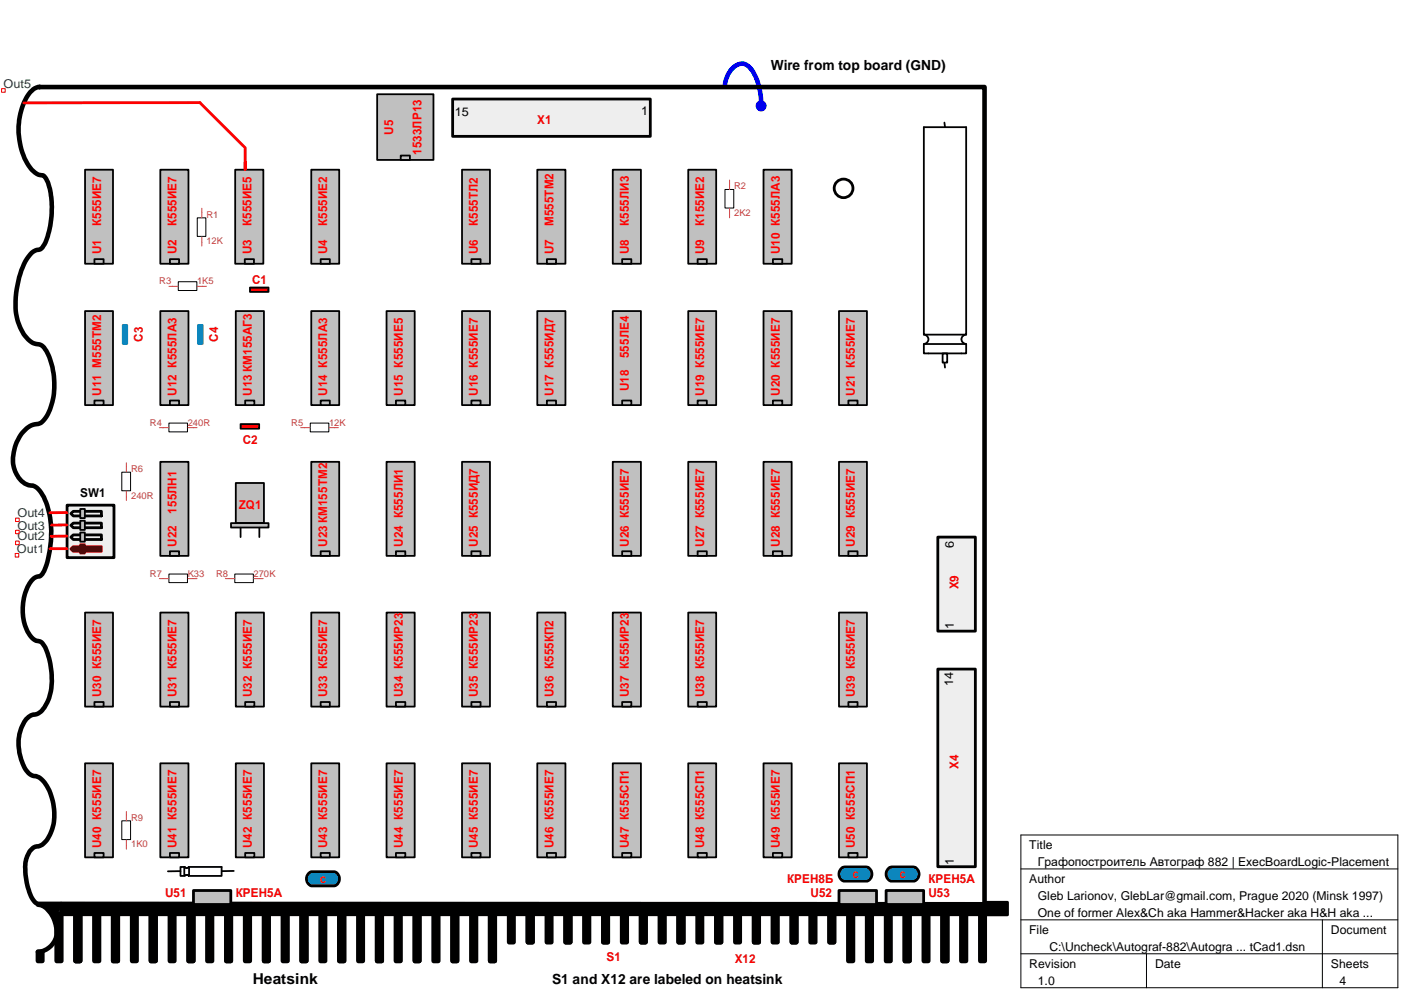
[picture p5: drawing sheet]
<svg xmlns="http://www.w3.org/2000/svg" width="297mm" height="210mm" viewBox="0 0 297 210" stroke-linecap="round" stroke-linejoin="round" font-family="sans-serif">
<path d="M198.8 141.9h8v41.9h-8z" fill-rule="evenodd" fill="#eee"/>
<path d="M198.8 141.9h8v41.9h-8z" fill="none" stroke="#000" stroke-width=".59"/>
<path d="M198.8 113.9h8v19.9h-8z" fill-rule="evenodd" fill="#eee"/>
<g fill="none" stroke="#000" stroke-width=".59">
<path d="M198.8 113.9h8v19.9h-8z"/>
<circle cx="178.9" cy="39.9" r="1.98"/>
</g>
<path d="M116 46h1.9v3.9h-1.9z" fill="none" stroke="#000" stroke-width=".21"/>
<path d="M116.9 43.9v2.1M116.9 50v1.9" fill="none" stroke="#c04040" stroke-width=".21"/>
<path d="M80 20h11.9v13.9h-11.9z" fill-rule="evenodd" fill="#c0c0c0"/>
<path d="M80 20h11.9v13.9h-11.9z" fill="none" stroke="#000" stroke-width=".38"/>
<path d="M85 33h1.9v.9h-1.9z" fill-rule="evenodd" fill="#c0c0c0"/>
<path d="M85 33h1.9v.9h-1.9z" fill="none" stroke="#000" stroke-width=".38"/>
<path d="M49 110.9h7.9v.9h-7.9z" fill-rule="evenodd" fill="#c0c0c0"/>
<path d="M49 110.9h7.9v.9h-7.9zM51 111.9v2M55 111.9v2" fill="none" stroke="#000" stroke-width=".38"/>
<path d="M188.4 184.1l.6-.3h4.7a1.58 1.58 0 0 1 1.2 1.4 1.58 1.58 0 0 1-1 1.6h-5.1a1.64 1.64 0 0 1-.4-2.7z" fill="#0080ff"/>
<path d="M188.4 184.1l.6-.3h4.7a1.58 1.58 0 0 1 1.2 1.4 1.58 1.58 0 0 1-1 1.6h-5.1a1.64 1.64 0 0 1-.4-2.7z" fill="none" stroke="#000" stroke-width=".59"/>
<path d="M51 89.9h3.9v1h-3.9z" fill="#f00"/>
<path d="M51 89.9h3.9v1h-3.9z" fill="none" stroke="#000" stroke-width=".38"/>
<path d="M153.7 18.3a5.2 5.2 0 0 1 3.1-4.8 2.98 2.98 0 0 1 3.1 2.2 13.4 13.4 0 0 1 1.5 6.3" fill="none" stroke="#00f" stroke-width=".97"/>
<circle cx="161.4" cy="22.4" r=".98" fill="#00f"/>
<circle cx="161.4" cy="22.4" r=".98" fill="none" stroke="#00f" stroke-width=".38"/>
<g fill="none" stroke="#000" stroke-width=".97">
<path d="M6.4 19.5l1-.8 1-.3 200.3 .1v173.2l-200.5-.1a3.2 3.2 0 0 1-2-2.5 12.4 12.4 0 0 1-.4-7.5l.5-1a2.42 2.42 0 0 1 2.1-1.2 6.4 6.4 0 0 0 3-5.1 11.6 11.6 0 0 0-2.6-9l-1.2-.8a3.2 3.2 0 0 1-2.8-2.6 9.4 9.4 0 0 1 .8-9.5 2.94 2.94 0 0 1 2.3-1 6.9 6.9 0 0 0 2.9-4.9 16.1 16.1 0 0 0-1.6-9.8 2.33 2.33 0 0 0-1.8-1 8.2 8.2 0 0 1-2.5-7.4 8.3 8.3 0 0 1 2.5-5.8l.5-.2a1.88 1.88 0 0 0 1.6-1.7 21.2 21.2 0 0 0-.2-15.2 3.9 3.9 0 0 0-2.7-2.4 5 5 0 0 1-3.8-4.6 8.6 8.6 0 0 1 3.9-8.2l.7-.2a3.1 3.1 0 0 0 2.8-2.2 15.2 15.2 0 0 0-.8-14.1l-1.1-.7a4.6 4.6 0 0 1-3.8-3.1 13.5 13.5 0 0 1-.8-9.5 11.6 11.6 0 0 1 3.4-7.1l.7-.3a1.95 1.95 0 0 0 1.8-1.5 18.3 18.3 0 0 0 .3-13.2 1.59 1.59 0 0 0-1.7-1.3 8.3 8.3 0 0 1-3.7-5.3 14.1 14.1 0 0 1 1.9-12.2zM8 191.8a4.7 4.7 0 0 1 3.7 3.8 4.4 4.4 0 0 1-3.7 6.2M12 193.8h1v10h-1zM13 191.8h195.8v2h-195.8zM16 193.8h1v10h-1zM20 193.8h1v10h-1zM24 193.8h1v10h-1zM28 193.8h1v10h-1zM32 193.8h1v10h-1zM36 193.8h1v10h-1zM40 193.8h1v10h-1zM44 193.8h1v10h-1z"/>
<path d="M48 193.8h.9v10h-.9zM52 193.8h1v10h-1zM56 193.8h.9v10h-.9zM60 193.8h1v10h-1zM64 193.8h.9v10h-.9zM68 193.8h.9v10h-.9zM72 193.8h.9v10h-.9zM76 193.8h.9v10h-.9zM80 193.8h.9v10h-.9zM83.9 193.8h1v10h-1zM88 193.8h.9v10h-.9zM91.9 193.8h1v10h-1z"/>
<path d="M96 193.8h.9v10h-.9zM99.9 193.8h1v10h-1zM103.9 193.8h1v10h-1zM107.9 191.8h1v8h-1zM111.9 191.8h1v8h-1zM115.9 191.8h1v8h-1zM119.9 191.8h1v8h-1zM123.9 191.8h1v8h-1zM127.9 191.8h1v8h-1zM131.9 191.8h1v8h-1zM135.9 191.8h1v8h-1zM139.9 191.8h1v8h-1z"/>
<path d="M143.9 191.8h1v8h-1zM147.9 191.8h.9v8h-.9zM151.9 191.8h1v8h-1zM155.9 191.8h.9v8h-.9zM159.9 191.8h1v8h-1zM163.9 191.8h.9v8h-.9zM167.9 191.8h.9v8h-.9zM171.9 191.8h.9v8h-.9zM175.9 191.8h.9v8h-.9zM191.9 193.8h.9v10h-.9zM195.9 193.8h.9v10h-.9zM199.9 193.8h.9v10h-.9z"/>
<path d="M203.8 193.8h1v10h-1zM207.9 193.8h.9v10h-.9zM8 201.8h1v2h-1z"/>
</g>
<path d="M9 191.8l4-.5-1 3.5zM13 191.8h195.8v2h-195.8zM208.7 191.3h4.9v2.7h-4.9z" fill="#000"/>
<path d="M9 191.8l4-.5-1 3.5z" fill="none" stroke="#000" stroke-width=".21"/>
<path d="M208.7 191.3h4.9v2.7h-4.9z" fill="none" stroke="#000" stroke-width=".59"/>
<path d="M96 21h41.9v7.9h-41.9z" fill="#eee"/>
<path d="M96 21h41.9v7.9h-41.9z" fill="none" stroke="#000" stroke-width=".59"/>
<path d="M18 36h6v19.9h-6z" fill="#c0c0c0"/>
<path d="M18 36h6v19.9h-6z" fill="none" stroke="#000" stroke-width=".38"/>
<path d="M20 54.9h2v1h-2z" fill="#c0c0c0"/>
<path d="M20 54.9h2v1h-2z" fill="none" stroke="#000" stroke-width=".38"/>
<path d="M34 36h6v19.9h-6z" fill="#c0c0c0"/>
<path d="M34 36h6v19.9h-6z" fill="none" stroke="#000" stroke-width=".38"/>
<path d="M36 54.9h2v1h-2z" fill="#c0c0c0"/>
<path d="M36 54.9h2v1h-2z" fill="none" stroke="#000" stroke-width=".38"/>
<path d="M66 36h5.9v19.9h-5.9z" fill="#c0c0c0"/>
<path d="M66 36h5.9v19.9h-5.9z" fill="none" stroke="#000" stroke-width=".38"/>
<path d="M68 54.9h1.9v1h-1.9z" fill="#c0c0c0"/>
<path d="M68 54.9h1.9v1h-1.9z" fill="none" stroke="#000" stroke-width=".38"/>
<path d="M98 36h5.9v19.9h-5.9z" fill="#c0c0c0"/>
<path d="M98 36h5.9v19.9h-5.9z" fill="none" stroke="#000" stroke-width=".38"/>
<path d="M99.9 54.9h2v1h-2z" fill="#c0c0c0"/>
<path d="M99.9 54.9h2v1h-2z" fill="none" stroke="#000" stroke-width=".38"/>
<path d="M113.9 36h6v19.9h-6z" fill="#c0c0c0"/>
<path d="M113.9 36h6v19.9h-6z" fill="none" stroke="#000" stroke-width=".38"/>
<path d="M115.9 54.9h2v1h-2z" fill="#c0c0c0"/>
<path d="M115.9 54.9h2v1h-2z" fill="none" stroke="#000" stroke-width=".38"/>
<path d="M129.9 36h6v19.9h-6z" fill="#c0c0c0"/>
<path d="M129.9 36h6v19.9h-6z" fill="none" stroke="#000" stroke-width=".38"/>
<path d="M131.9 54.9h2v1h-2z" fill="#c0c0c0"/>
<path d="M131.9 54.9h2v1h-2z" fill="none" stroke="#000" stroke-width=".38"/>
<path d="M145.9 36h5.9v19.9h-5.9z" fill="#c0c0c0"/>
<path d="M145.9 36h5.9v19.9h-5.9z" fill="none" stroke="#000" stroke-width=".38"/>
<path d="M147.9 54.9h2v1h-2z" fill="#c0c0c0"/>
<path d="M147.9 54.9h2v1h-2z" fill="none" stroke="#000" stroke-width=".38"/>
<path d="M161.9 36h5.9v19.9h-5.9z" fill="#c0c0c0"/>
<path d="M161.9 36h5.9v19.9h-5.9z" fill="none" stroke="#000" stroke-width=".38"/>
<path d="M163.9 54.9h2v1h-2z" fill="#c0c0c0"/>
<path d="M163.9 54.9h2v1h-2z" fill="none" stroke="#000" stroke-width=".38"/>
<path d="M18 66h6v19.9h-6z" fill="#c0c0c0"/>
<path d="M18 66h6v19.9h-6z" fill="none" stroke="#000" stroke-width=".38"/>
<path d="M20 84.9h2v1h-2z" fill="#c0c0c0"/>
<path d="M20 84.9h2v1h-2z" fill="none" stroke="#000" stroke-width=".38"/>
<path d="M34 66h6v19.9h-6z" fill="#c0c0c0"/>
<path d="M34 66h6v19.9h-6z" fill="none" stroke="#000" stroke-width=".38"/>
<path d="M36 84.9h2v1h-2z" fill="#c0c0c0"/>
<path d="M36 84.9h2v1h-2z" fill="none" stroke="#000" stroke-width=".38"/>
<path d="M50 66h6v19.9h-6z" fill="#c0c0c0"/>
<path d="M50 66h6v19.9h-6z" fill="none" stroke="#000" stroke-width=".38"/>
<path d="M52 84.9h1.9v1h-1.9z" fill="#c0c0c0"/>
<path d="M52 84.9h1.9v1h-1.9z" fill="none" stroke="#000" stroke-width=".38"/>
<path d="M66 66h5.9v19.9h-5.9z" fill="#c0c0c0"/>
<path d="M66 66h5.9v19.9h-5.9z" fill="none" stroke="#000" stroke-width=".38"/>
<path d="M68 84.9h1.9v1h-1.9z" fill="#c0c0c0"/>
<path d="M68 84.9h1.9v1h-1.9z" fill="none" stroke="#000" stroke-width=".38"/>
<path d="M82 66h5.9v19.9h-5.9z" fill="#c0c0c0"/>
<path d="M82 66h5.9v19.9h-5.9z" fill="none" stroke="#000" stroke-width=".38"/>
<path d="M83.9 84.9h2v1h-2z" fill="#c0c0c0"/>
<path d="M83.9 84.9h2v1h-2z" fill="none" stroke="#000" stroke-width=".38"/>
<path d="M98 66h5.9v19.9h-5.9z" fill="#c0c0c0"/>
<path d="M98 66h5.9v19.9h-5.9z" fill="none" stroke="#000" stroke-width=".38"/>
<path d="M99.9 84.9h2v1h-2z" fill="#c0c0c0"/>
<path d="M99.9 84.9h2v1h-2z" fill="none" stroke="#000" stroke-width=".38"/>
<path d="M113.9 66h6v19.9h-6z" fill="#c0c0c0"/>
<path d="M113.9 66h6v19.9h-6z" fill="none" stroke="#000" stroke-width=".38"/>
<path d="M115.9 84.9h2v1h-2z" fill="#c0c0c0"/>
<path d="M115.9 84.9h2v1h-2z" fill="none" stroke="#000" stroke-width=".38"/>
<path d="M129.9 66h6v19.9h-6z" fill="#c0c0c0"/>
<path d="M129.9 66h6v19.9h-6z" fill="none" stroke="#000" stroke-width=".38"/>
<path d="M131.9 84.9h2v1h-2z" fill="#c0c0c0"/>
<path d="M131.9 84.9h2v1h-2z" fill="none" stroke="#000" stroke-width=".38"/>
<path d="M145.9 66h5.9v19.9h-5.9z" fill="#c0c0c0"/>
<path d="M145.9 66h5.9v19.9h-5.9z" fill="none" stroke="#000" stroke-width=".38"/>
<path d="M147.9 84.9h2v1h-2z" fill="#c0c0c0"/>
<path d="M147.9 84.9h2v1h-2z" fill="none" stroke="#000" stroke-width=".38"/>
<path d="M161.9 66h5.9v19.9h-5.9z" fill="#c0c0c0"/>
<path d="M161.9 66h5.9v19.9h-5.9z" fill="none" stroke="#000" stroke-width=".38"/>
<path d="M163.9 84.9h2v1h-2z" fill="#c0c0c0"/>
<path d="M163.9 84.9h2v1h-2z" fill="none" stroke="#000" stroke-width=".38"/>
<path d="M177.9 66h5.9v19.9h-5.9z" fill="#c0c0c0"/>
<path d="M177.9 66h5.9v19.9h-5.9z" fill="none" stroke="#000" stroke-width=".38"/>
<path d="M179.9 84.9h1.9v1h-1.9z" fill="#c0c0c0"/>
<path d="M179.9 84.9h1.9v1h-1.9z" fill="none" stroke="#000" stroke-width=".38"/>
<path d="M34 97.9h6v20h-6z" fill="#c0c0c0"/>
<path d="M34 97.9h6v20h-6z" fill="none" stroke="#000" stroke-width=".38"/>
<path d="M36 116.9h2v1h-2z" fill="#c0c0c0"/>
<path d="M36 116.9h2v1h-2z" fill="none" stroke="#000" stroke-width=".38"/>
<path d="M66 97.9h5.9v20h-5.9z" fill="#c0c0c0"/>
<path d="M66 97.9h5.9v20h-5.9z" fill="none" stroke="#000" stroke-width=".38"/>
<path d="M68 116.9h1.9v1h-1.9z" fill="#c0c0c0"/>
<path d="M68 116.9h1.9v1h-1.9z" fill="none" stroke="#000" stroke-width=".38"/>
<path d="M82 97.9h5.9v20h-5.9z" fill="#c0c0c0"/>
<path d="M82 97.9h5.9v20h-5.9z" fill="none" stroke="#000" stroke-width=".38"/>
<path d="M83.9 116.9h2v1h-2z" fill="#c0c0c0"/>
<path d="M83.9 116.9h2v1h-2z" fill="none" stroke="#000" stroke-width=".38"/>
<path d="M98 97.9h5.9v20h-5.9z" fill="#c0c0c0"/>
<path d="M98 97.9h5.9v20h-5.9z" fill="none" stroke="#000" stroke-width=".38"/>
<path d="M99.9 116.9h2v1h-2z" fill="#c0c0c0"/>
<path d="M99.9 116.9h2v1h-2z" fill="none" stroke="#000" stroke-width=".38"/>
<path d="M129.9 97.9h6v20h-6z" fill="#c0c0c0"/>
<path d="M129.9 97.9h6v20h-6z" fill="none" stroke="#000" stroke-width=".38"/>
<path d="M131.9 116.9h2v1h-2z" fill="#c0c0c0"/>
<path d="M131.9 116.9h2v1h-2z" fill="none" stroke="#000" stroke-width=".38"/>
<path d="M145.9 97.9h5.9v20h-5.9z" fill="#c0c0c0"/>
<path d="M145.9 97.9h5.9v20h-5.9z" fill="none" stroke="#000" stroke-width=".38"/>
<path d="M147.9 116.9h2v1h-2z" fill="#c0c0c0"/>
<path d="M147.9 116.9h2v1h-2z" fill="none" stroke="#000" stroke-width=".38"/>
<path d="M161.9 97.9h5.9v20h-5.9z" fill="#c0c0c0"/>
<path d="M161.9 97.9h5.9v20h-5.9z" fill="none" stroke="#000" stroke-width=".38"/>
<path d="M163.9 116.9h2v1h-2z" fill="#c0c0c0"/>
<path d="M163.9 116.9h2v1h-2z" fill="none" stroke="#000" stroke-width=".38"/>
<path d="M177.9 97.9h5.9v20h-5.9z" fill="#c0c0c0"/>
<path d="M177.9 97.9h5.9v20h-5.9z" fill="none" stroke="#000" stroke-width=".38"/>
<path d="M179.9 116.9h1.9v1h-1.9z" fill="#c0c0c0"/>
<path d="M179.9 116.9h1.9v1h-1.9z" fill="none" stroke="#000" stroke-width=".38"/>
<path d="M18 129.9h6v19.9h-6z" fill="#c0c0c0"/>
<path d="M18 129.9h6v19.9h-6z" fill="none" stroke="#000" stroke-width=".38"/>
<path d="M20 148.8h2v1h-2z" fill="#c0c0c0"/>
<path d="M20 148.8h2v1h-2z" fill="none" stroke="#000" stroke-width=".38"/>
<path d="M34 129.9h6v19.9h-6z" fill="#c0c0c0"/>
<path d="M34 129.9h6v19.9h-6z" fill="none" stroke="#000" stroke-width=".38"/>
<path d="M36 148.8h2v1h-2z" fill="#c0c0c0"/>
<path d="M36 148.8h2v1h-2z" fill="none" stroke="#000" stroke-width=".38"/>
<path d="M50 129.9h6v19.9h-6z" fill="#c0c0c0"/>
<path d="M50 129.9h6v19.9h-6z" fill="none" stroke="#000" stroke-width=".38"/>
<path d="M52 148.8h1.9v1h-1.9z" fill="#c0c0c0"/>
<path d="M52 148.8h1.9v1h-1.9z" fill="none" stroke="#000" stroke-width=".38"/>
<path d="M66 129.9h5.9v19.9h-5.9z" fill="#c0c0c0"/>
<path d="M66 129.9h5.9v19.9h-5.9z" fill="none" stroke="#000" stroke-width=".38"/>
<path d="M68 148.8h1.9v1h-1.9z" fill="#c0c0c0"/>
<path d="M68 148.8h1.9v1h-1.9z" fill="none" stroke="#000" stroke-width=".38"/>
<path d="M82 129.9h5.9v19.9h-5.9z" fill="#c0c0c0"/>
<path d="M82 129.9h5.9v19.9h-5.9z" fill="none" stroke="#000" stroke-width=".38"/>
<path d="M83.9 148.8h2v1h-2z" fill="#c0c0c0"/>
<path d="M83.9 148.8h2v1h-2z" fill="none" stroke="#000" stroke-width=".38"/>
<path d="M98 129.9h5.9v19.9h-5.9z" fill="#c0c0c0"/>
<path d="M98 129.9h5.9v19.9h-5.9z" fill="none" stroke="#000" stroke-width=".38"/>
<path d="M99.9 148.8h2v1h-2z" fill="#c0c0c0"/>
<path d="M99.9 148.8h2v1h-2z" fill="none" stroke="#000" stroke-width=".38"/>
<path d="M113.9 129.9h6v19.9h-6z" fill="#c0c0c0"/>
<path d="M113.9 129.9h6v19.9h-6z" fill="none" stroke="#000" stroke-width=".38"/>
<path d="M115.9 148.8h2v1h-2z" fill="#c0c0c0"/>
<path d="M115.9 148.8h2v1h-2z" fill="none" stroke="#000" stroke-width=".38"/>
<path d="M129.9 129.9h6v19.9h-6z" fill="#c0c0c0"/>
<path d="M129.9 129.9h6v19.9h-6z" fill="none" stroke="#000" stroke-width=".38"/>
<path d="M131.9 148.8h2v1h-2z" fill="#c0c0c0"/>
<path d="M131.9 148.8h2v1h-2z" fill="none" stroke="#000" stroke-width=".38"/>
<path d="M145.9 129.9h5.9v19.9h-5.9z" fill="#c0c0c0"/>
<path d="M145.9 129.9h5.9v19.9h-5.9z" fill="none" stroke="#000" stroke-width=".38"/>
<path d="M147.9 148.8h2v1h-2z" fill="#c0c0c0"/>
<path d="M147.9 148.8h2v1h-2z" fill="none" stroke="#000" stroke-width=".38"/>
<path d="M177.9 129.9h5.9v19.9h-5.9z" fill="#c0c0c0"/>
<path d="M177.9 129.9h5.9v19.9h-5.9z" fill="none" stroke="#000" stroke-width=".38"/>
<path d="M179.9 148.8h1.9v1h-1.9z" fill="#c0c0c0"/>
<path d="M179.9 148.8h1.9v1h-1.9z" fill="none" stroke="#000" stroke-width=".38"/>
<path d="M18 161.8h6v20h-6z" fill="#c0c0c0"/>
<path d="M18 161.8h6v20h-6z" fill="none" stroke="#000" stroke-width=".38"/>
<path d="M20 180.8h2v1h-2z" fill="#c0c0c0"/>
<path d="M20 180.8h2v1h-2z" fill="none" stroke="#000" stroke-width=".38"/>
<path d="M34 161.8h6v20h-6z" fill="#c0c0c0"/>
<path d="M34 161.8h6v20h-6z" fill="none" stroke="#000" stroke-width=".38"/>
<path d="M36 180.8h2v1h-2z" fill="#c0c0c0"/>
<path d="M36 180.8h2v1h-2z" fill="none" stroke="#000" stroke-width=".38"/>
<path d="M50 161.8h6v20h-6z" fill="#c0c0c0"/>
<path d="M50 161.8h6v20h-6z" fill="none" stroke="#000" stroke-width=".38"/>
<path d="M52 180.8h1.9v1h-1.9z" fill="#c0c0c0"/>
<path d="M52 180.8h1.9v1h-1.9z" fill="none" stroke="#000" stroke-width=".38"/>
<path d="M66 161.8h5.9v20h-5.9z" fill="#c0c0c0"/>
<path d="M66 161.8h5.9v20h-5.9z" fill="none" stroke="#000" stroke-width=".38"/>
<path d="M68 180.8h1.9v1h-1.9z" fill="#c0c0c0"/>
<path d="M68 180.8h1.9v1h-1.9z" fill="none" stroke="#000" stroke-width=".38"/>
<path d="M82 161.8h5.9v20h-5.9z" fill="#c0c0c0"/>
<path d="M82 161.8h5.9v20h-5.9z" fill="none" stroke="#000" stroke-width=".38"/>
<path d="M83.9 180.8h2v1h-2z" fill="#c0c0c0"/>
<path d="M83.9 180.8h2v1h-2z" fill="none" stroke="#000" stroke-width=".38"/>
<path d="M98 161.8h5.9v20h-5.9z" fill="#c0c0c0"/>
<path d="M98 161.8h5.9v20h-5.9z" fill="none" stroke="#000" stroke-width=".38"/>
<path d="M99.9 180.8h2v1h-2z" fill="#c0c0c0"/>
<path d="M99.9 180.8h2v1h-2z" fill="none" stroke="#000" stroke-width=".38"/>
<path d="M113.9 161.8h6v20h-6z" fill="#c0c0c0"/>
<path d="M113.9 161.8h6v20h-6z" fill="none" stroke="#000" stroke-width=".38"/>
<path d="M115.9 180.8h2v1h-2z" fill="#c0c0c0"/>
<path d="M115.9 180.8h2v1h-2z" fill="none" stroke="#000" stroke-width=".38"/>
<path d="M129.9 161.8h6v20h-6z" fill="#c0c0c0"/>
<path d="M129.9 161.8h6v20h-6z" fill="none" stroke="#000" stroke-width=".38"/>
<path d="M131.9 180.8h2v1h-2z" fill="#c0c0c0"/>
<path d="M131.9 180.8h2v1h-2z" fill="none" stroke="#000" stroke-width=".38"/>
<path d="M145.9 161.8h5.9v20h-5.9z" fill="#c0c0c0"/>
<path d="M145.9 161.8h5.9v20h-5.9z" fill="none" stroke="#000" stroke-width=".38"/>
<path d="M147.9 180.8h2v1h-2z" fill="#c0c0c0"/>
<path d="M147.9 180.8h2v1h-2z" fill="none" stroke="#000" stroke-width=".38"/>
<path d="M161.9 161.8h5.9v20h-5.9z" fill="#c0c0c0"/>
<path d="M161.9 161.8h5.9v20h-5.9z" fill="none" stroke="#000" stroke-width=".38"/>
<path d="M163.9 180.8h2v1h-2z" fill="#c0c0c0"/>
<path d="M163.9 180.8h2v1h-2z" fill="none" stroke="#000" stroke-width=".38"/>
<path d="M177.9 161.8h5.9v20h-5.9z" fill="#c0c0c0"/>
<path d="M177.9 161.8h5.9v20h-5.9z" fill="none" stroke="#000" stroke-width=".38"/>
<path d="M179.9 180.8h1.9v1h-1.9z" fill="#c0c0c0"/>
<path d="M179.9 180.8h1.9v1h-1.9z" fill="none" stroke="#000" stroke-width=".38"/>
<path d="M178.2 184.3l.8-.5h4.7a1.58 1.58 0 0 1 1.2 1.4 1.58 1.58 0 0 1-1 1.6h-5a1.65 1.65 0 0 1-.7-2.5z" fill="#0080ff"/>
<path d="M178.2 184.3l.8-.5h4.7a1.58 1.58 0 0 1 1.2 1.4 1.58 1.58 0 0 1-1 1.6h-5a1.65 1.65 0 0 1-.7-2.5z" fill="none" stroke="#000" stroke-width=".59"/>
<path d="M50 102.4h6v8.5h-6z" fill="#c0c0c0"/>
<path d="M50 102.4h6v8.5h-6z" fill="none" stroke="#000" stroke-width=".38"/>
<path d="M14.2 107.1h10v11.1h-10z" fill="#eee"/>
<path d="M14.2 107.1h10v11.1h-10z" fill="none" stroke="#000" stroke-width=".59"/>
<path d="M15 116.4l.5-.5h6v1h-6z" fill="#800000"/>
<path d="M15 116.4l.5-.5h6v1h-6z" fill="none" stroke="#800000" stroke-width=".59"/>
<path d="M17 115.4h1v1.9h-1z" fill="#800000"/>
<path d="M17 115.4h1v1.9h-1z" fill="none" stroke="#800000" stroke-width=".38"/>
<path d="M15 113.9l.5-.5h6v1h-6z" fill="none" stroke="#000" stroke-width=".59"/>
<path d="M17 112.9h1v2h-1z" fill="#c0c0c0"/>
<path d="M17 112.9h1v2h-1z" fill="none" stroke="#000" stroke-width=".38"/>
<path d="M15 111.4l.5-.5h6v1h-6z" fill="none" stroke="#000" stroke-width=".59"/>
<path d="M17 110.4h1v2h-1z" fill="#c0c0c0"/>
<path d="M17 110.4h1v2h-1z" fill="none" stroke="#000" stroke-width=".38"/>
<path d="M15 108.9l.5-.5h6v1h-6z" fill="none" stroke="#000" stroke-width=".59"/>
<path d="M17 107.9h1v2h-1z" fill="#c0c0c0"/>
<path d="M17 107.9h1v2h-1z" fill="none" stroke="#000" stroke-width=".38"/>
<path d="M179.9 193.8h.9v10h-.9zM183.9 193.8h.9v10h-.9zM187.9 193.8h.9v10h-.9z" fill="none" stroke="#000" stroke-width=".97"/>
<path d="M177.9 188.8h7.9v3h-7.9z" fill="#c0c0c0"/>
<path d="M177.9 188.8h7.9v3h-7.9z" fill="none" stroke="#000" stroke-width=".59"/>
<path d="M187.9 188.8h7.9v3h-7.9z" fill="#c0c0c0"/>
<path d="M187.9 188.8h7.9v3h-7.9z" fill="none" stroke="#000" stroke-width=".59"/>
<path d="M41 188.8h7.9v3h-7.9z" fill="#c0c0c0"/>
<path d="M41 188.8h7.9v3h-7.9z" fill="none" stroke="#000" stroke-width=".59"/>
<path d="M65.4 185.2l.6-.4h4.9a1.6 1.6 0 0 1 1.1 1.5 1.6 1.6 0 0 1-1.1 1.5h-4.9a1.62 1.62 0 0 1-.6-2.6z" fill="#0080ff"/>
<path d="M65.4 185.2l.6-.4h4.9a1.6 1.6 0 0 1 1.1 1.5 1.6 1.6 0 0 1-1.1 1.5h-4.9a1.62 1.62 0 0 1-.6-2.6z" fill="none" stroke="#000" stroke-width=".59"/>
<path d="M195.9 27h8.9v44a.98 .98 0 0 0-.8 .5 .98 .98 0 0 0 0 1l.8 .4v2h-8.9v-2a.99 .99 0 0 0 1-1 .99 .99 0 0 0-1-.9zM200.2 26l.2 1M195.9 72.9h8.9M195.9 71h8.9M199.9 74.9h.9v2h-.9zM200.2 76.9l.2 1M38.2 184.7h-2.6M39.1 183.9v1.7M40.1 183.9v1.7M47 185.6v-1.8h-7l-.3 .3-.5-.1v-.2h-.9v1.9h.9l.2-.2h.3l.3 .2h7M49.6 184.7h-2.6" fill="none" stroke="#000" stroke-width=".38"/>
<path d="M10.6 116.3h3.6M14.1 111.3h-3.2M14.2 108.7h-3.7M14.2 113.7h-3.4" fill="none" stroke="#f00" stroke-width=".59"/>
<path d="M.3 18.8h.8v.8h-.8zM3.2 117.3h.8v.8h-.8zM3.3 114.7h.8v.8h-.8zM3.3 112.4h.8v.8h-.8zM3.3 109.9h.8v.7h-.8z" fill="none" stroke="#f00" stroke-width=".21"/>
<path d="M49.9 36h5.9v19.9h-5.9z" fill="#c0c0c0"/>
<path d="M49.9 36h5.9v19.9h-5.9z" fill="none" stroke="#000" stroke-width=".38"/>
<path d="M51.9 54.9h1.9v1h-1.9z" fill="#c0c0c0"/>
<path d="M51.9 54.9h1.9v1h-1.9z" fill="none" stroke="#000" stroke-width=".38"/>
<path d="M42.4 21.8l9.6 9.5v4.6v-1.5M42.4 21.8h-37.4" fill="none" stroke="#f00" stroke-width=".59"/>
<path d="M53 61h3.9v.9h-3.9z" fill="#f00"/>
<path d="M53 61h3.9v.9h-3.9z" fill="none" stroke="#000" stroke-width=".38"/>
<path d="M37.8 59.7h3.9v1.9h-3.9zM41.8 46.2h1.8v3.9h-1.8zM153.7 40.2h1.9v3.9h-1.9zM35.8 89.7h3.9v1.9h-3.9zM65.8 89.7h3.9v1.9h-3.9zM25.8 100.1h1.9v4h-1.9zM35.8 121.7h3.9v1.8h-3.9zM49.8 121.7h3.9v1.8h-3.9zM25.8 174h1.9v4h-1.9z" fill="none" stroke="#000" stroke-width=".21"/>
<g fill="none" stroke="#c04040" stroke-width=".21">
<path d="M154.7 38.2v2M42.8 44.2v2M42.8 50.2v2M154.7 44.2v2M35.8 60.7h2M41.8 60.7h2M26.8 98.1v2M33.8 90.7h2M39.8 90.7h2M63.8 90.7h2M69.8 90.7h2M26.8 104.1v2"/>
<path d="M33.8 122.7h2M39.8 122.7h2M47.8 122.7h2M53.8 122.7h2M26.8 172v2M26.8 178.1v1.9"/>
</g>
<path d="M26 68.9h1v4h-1z" fill="#008080"/>
<path d="M26 68.9h1v4h-1z" fill="none" stroke="#008080" stroke-width=".38"/>
<path d="M42 68.9h1v4h-1z" fill="#008080"/>
<path d="M42 68.9h1v4h-1z" fill="none" stroke="#008080" stroke-width=".38"/>
<path d="M216.4 177h80v32.4h-80zM216.4 184.2h80M216.4 195h80M280.4 195v14.4M216.4 202.2h80M243.1 202.2v7.2" fill="none" stroke="#000" stroke-width=".21"/>
<text font-size="3.2" x="53.6" y="208.7">Heatsink</text>
<g font-size="3">
<text x="163.4" y="14.8">Wire from top board (GND)</text>
<text x="117" y="208.6">S1 and X12 are labeled on heatsink</text>
</g>
<g font-size="2.6" fill="#008020">
<text x=".8" y="18.7">Out5</text>
<text x="3.7" y="112.3">Out3</text>
<text x="3.7" y="109.7">Out4</text>
<text x="3.6" y="117.2">Out1</text>
<text x="3.7" y="114.6">Out2</text>
</g>
<g font-size="2.6" fill="#f00">
<text x="83.4" y="28.6" transform="rotate(-90 83.4 28.6)">U5</text>
<text x="113.9" y="26.4">X1</text>
<text x="89.4" y="32.9" transform="rotate(-90 89.4 32.9)">1533ЛР13</text>
<text x="21.4" y="48" transform="rotate(-90 21.4 48)">К555ИЕ7</text>
<text x="37.4" y="48" transform="rotate(-90 37.4 48)">К555ИЕ7</text>
<text x="53.3" y="48" transform="rotate(-90 53.3 48)">К555ИЕ5</text>
<text x="69.4" y="48" transform="rotate(-90 69.4 48)">К555ИЕ2</text>
<text x="101.3" y="48" transform="rotate(-90 101.3 48)">К555ТЛ2</text>
<text x="117.3" y="48" transform="rotate(-90 117.3 48)">М555ТМ2</text>
<text x="133.3" y="48" transform="rotate(-90 133.3 48)">К555ЛИ3</text>
<text x="149.3" y="48" transform="rotate(-90 149.3 48)">К155ИЕ2</text>
<text x="21.4" y="53.9" transform="rotate(-90 21.4 53.9)">U1</text>
<text x="37.4" y="53.9" transform="rotate(-90 37.4 53.9)">U2</text>
<text x="53.3" y="53.9" transform="rotate(-90 53.3 53.9)">U3</text>
<text x="69.4" y="53.9" transform="rotate(-90 69.4 53.9)">U4</text>
<text x="101.3" y="53.9" transform="rotate(-90 101.3 53.9)">U6</text>
<text x="117.3" y="53.9" transform="rotate(-90 117.3 53.9)">U7</text>
<text x="133.3" y="53.9" transform="rotate(-90 133.3 53.9)">U8</text>
<text x="149.3" y="53.9" transform="rotate(-90 149.3 53.9)">U9</text>
<text x="165.3" y="53.9" transform="rotate(-90 165.3 53.9)">U10 К555ЛА3</text>
<text x="53.5" y="60.2">С1</text>
<text x="30.3" y="72.5" transform="rotate(-90 30.3 72.5)">С3</text>
<text x="46.3" y="72.5" transform="rotate(-90 46.3 72.5)">С4</text>
<text x="133.3" y="75.9" transform="rotate(-90 133.3 75.9)">555ЛЕ4</text>
<text x="21.4" y="83.9" transform="rotate(-90 21.4 83.9)">U11 М555ТМ2</text>
<text x="37.4" y="83.9" transform="rotate(-90 37.4 83.9)">U12 К555ЛА3</text>
<text x="53.4" y="83.9" transform="rotate(-90 53.4 83.9)">U13 КМ155АГ3</text>
<text x="69.4" y="83.9" transform="rotate(-90 69.4 83.9)">U14 К555ЛА3</text>
<text x="85.4" y="83.9" transform="rotate(-90 85.4 83.9)">U15 К555ИЕ5</text>
<text x="101.3" y="83.9" transform="rotate(-90 101.3 83.9)">U16 К555ИЕ7</text>
<text x="117.3" y="83.9" transform="rotate(-90 117.3 83.9)">U17 К555ИД7</text>
<text x="133.3" y="82.9" transform="rotate(-90 133.3 82.9)">U18</text>
<text x="149.3" y="83.9" transform="rotate(-90 149.3 83.9)">U19 К555ИЕ7</text>
<text x="165.3" y="83.9" transform="rotate(-90 165.3 83.9)">U20 К555ИЕ7</text>
<text x="181.3" y="83.9" transform="rotate(-90 181.3 83.9)">U21 К555ИЕ7</text>
<text x="51.5" y="94.2">С2</text>
<text x="50.6" y="107.8">ZQ1</text>
<text x="37.4" y="108.9" transform="rotate(-90 37.4 108.9)">155ЛН1</text>
<text x="37.4" y="115.9" transform="rotate(-90 37.4 115.9)">U22</text>
<text x="69.4" y="115.9" transform="rotate(-90 69.4 115.9)">U23 КМ155ТМ2</text>
<text x="85.4" y="115.9" transform="rotate(-90 85.4 115.9)">U24 К555ЛИ1</text>
<text x="101.3" y="115.9" transform="rotate(-90 101.3 115.9)">U25 К555ИД7</text>
<text x="133.3" y="115.9" transform="rotate(-90 133.3 115.9)">U26 К555ИЕ7</text>
<text x="149.3" y="115.9" transform="rotate(-90 149.3 115.9)">U27 К555ИЕ7</text>
<text x="165.3" y="115.9" transform="rotate(-90 165.3 115.9)">U28 К555ИЕ7</text>
<text x="181.3" y="115.9" transform="rotate(-90 181.3 115.9)">U29 К555ИЕ7</text>
<text x="203.2" y="125" transform="rotate(-90 203.2 125)">X9</text>
<text x="21.4" y="147.9" transform="rotate(-90 21.4 147.9)">U30 К555ИЕ7</text>
<text x="37.4" y="147.9" transform="rotate(-90 37.4 147.9)">U31 К555ИЕ7</text>
<text x="53.4" y="147.9" transform="rotate(-90 53.4 147.9)">U32 К555ИЕ7</text>
<text x="69.4" y="147.9" transform="rotate(-90 69.4 147.9)">U33 К555ИЕ7</text>
<text x="85.4" y="147.9" transform="rotate(-90 85.4 147.9)">U34 К555ИР23</text>
<text x="101.3" y="147.9" transform="rotate(-90 101.3 147.9)">U35 К555ИР23</text>
<text x="117.3" y="147.9" transform="rotate(-90 117.3 147.9)">U36 К555КП2</text>
<text x="133.3" y="147.9" transform="rotate(-90 133.3 147.9)">U37 К555ИР23</text>
<text x="149.3" y="147.9" transform="rotate(-90 149.3 147.9)">U38 К555ИЕ7</text>
<text x="181.3" y="147.9" transform="rotate(-90 181.3 147.9)">U39 К555ИЕ7</text>
<text x="203.2" y="162.9" transform="rotate(-90 203.2 162.9)">X4</text>
<text x="21.4" y="179.8" transform="rotate(-90 21.4 179.8)">U40 К555ИЕ7</text>
<text x="37.4" y="179.8" transform="rotate(-90 37.4 179.8)">U41 К555ИЕ7</text>
<text x="53.4" y="179.8" transform="rotate(-90 53.4 179.8)">U42 К555ИЕ7</text>
<text x="69.4" y="179.8" transform="rotate(-90 69.4 179.8)">U43 К555ИЕ7</text>
<text x="85.4" y="179.8" transform="rotate(-90 85.4 179.8)">U44 К555ИЕ7</text>
<text x="101.3" y="179.8" transform="rotate(-90 101.3 179.8)">U45 К555ИЕ7</text>
<text x="117.3" y="179.8" transform="rotate(-90 117.3 179.8)">U46 К555ИЕ7</text>
<text x="133.3" y="179.8" transform="rotate(-90 133.3 179.8)">U47 К555СП1</text>
<text x="149.3" y="179.8" transform="rotate(-90 149.3 179.8)">U48 К555СП1</text>
<text x="165.3" y="179.8" transform="rotate(-90 165.3 179.8)">U49 К555ИЕ7</text>
<text x="181.3" y="179.8" transform="rotate(-90 181.3 179.8)">U50 К555СП1</text>
<text x="35" y="190.2">U51</text>
<text x="50" y="190.2">КРЕН5А</text>
<text x="67.8" y="187.1">с</text>
<text x="166.9" y="187.2">КРЕН8Б</text>
<text x="171.9" y="190.2">U52</text>
<text x="180.7" y="186.1">с</text>
<text x="190.7" y="186.1">с</text>
<text x="196.8" y="187.2">КРЕН5А</text>
<text x="196.8" y="190.2">U53</text>
<text x="128.6" y="203.7">S1</text>
<text x="155.8" y="204.3">X12</text>
</g>
<g font-size="2.6">
<text x="96.4" y="24.6">15</text>
<text x="135.9" y="24.4">1</text>
<text x="17" y="105.3">SW1</text>
<text x="202.3" y="116.2" transform="rotate(-90 202.3 116.2)">6</text>
<text x="202.3" y="133.4" transform="rotate(-90 202.3 133.4)">1</text>
<text x="202.1" y="145.4" transform="rotate(-90 202.1 145.4)">14</text>
<text x="202.3" y="183.3" transform="rotate(-90 202.3 183.3)">1</text>
<text x="218.2" y="180.1">Title</text>
<text x="220" y="183.7">Графопостроитель Автограф 882 | ExecBoardLogic-Placement</text>
<text x="218.2" y="187.3">Author</text>
<text x="220" y="190.9">Gleb Larionov, GlebLar@gmail.com, Prague 2020 (Minsk 1997)</text>
<text x="220" y="194.5">One of former Alex&amp;Ch aka Hammer&amp;Hacker aka H&amp;H aka ...</text>
<text x="218.2" y="198.1">File</text>
<text x="222.5" y="201.7">C:\Uncheck\Autograf-882\Autogra ... tCad1.dsn</text>
<text x="282.2" y="198.1">Document</text>
<text x="218.2" y="205.3">Revision</text>
<text x="220" y="208.9">1.0</text>
<text x="244.9" y="205.3">Date</text>
<text x="282.2" y="205.3">Sheets</text>
<text x="284" y="208.9">4</text>
</g>
<g font-size="2" fill="#c04040">
<text x="155.7" y="40.2">R2</text>
<text x="43.8" y="46.1">R1</text>
<text x="155.7" y="45.8">2K2</text>
<text x="43.8" y="51.7">12K</text>
<text x="114.9" y="53.9">R16</text>
<text x="33.8" y="60.3">R3</text>
<text x="41.8" y="60.3">1K5</text>
<text x="31.8" y="90.3">R4</text>
<text x="39.8" y="90.3">240R</text>
<text x="61.8" y="90.3">R5</text>
<text x="69.8" y="90.3">12K</text>
<text x="27.8" y="100.1">R6</text>
<text x="27.8" y="105.7">240R</text>
<text x="31.8" y="122.3">R7</text>
<text x="39.8" y="122.3">K33</text>
<text x="45.8" y="122.3">R8</text>
<text x="53.8" y="122.3">270K</text>
<text x="27.8" y="174">R9</text>
<text x="27.8" y="179.6">1K0</text>
</g>
</svg>
